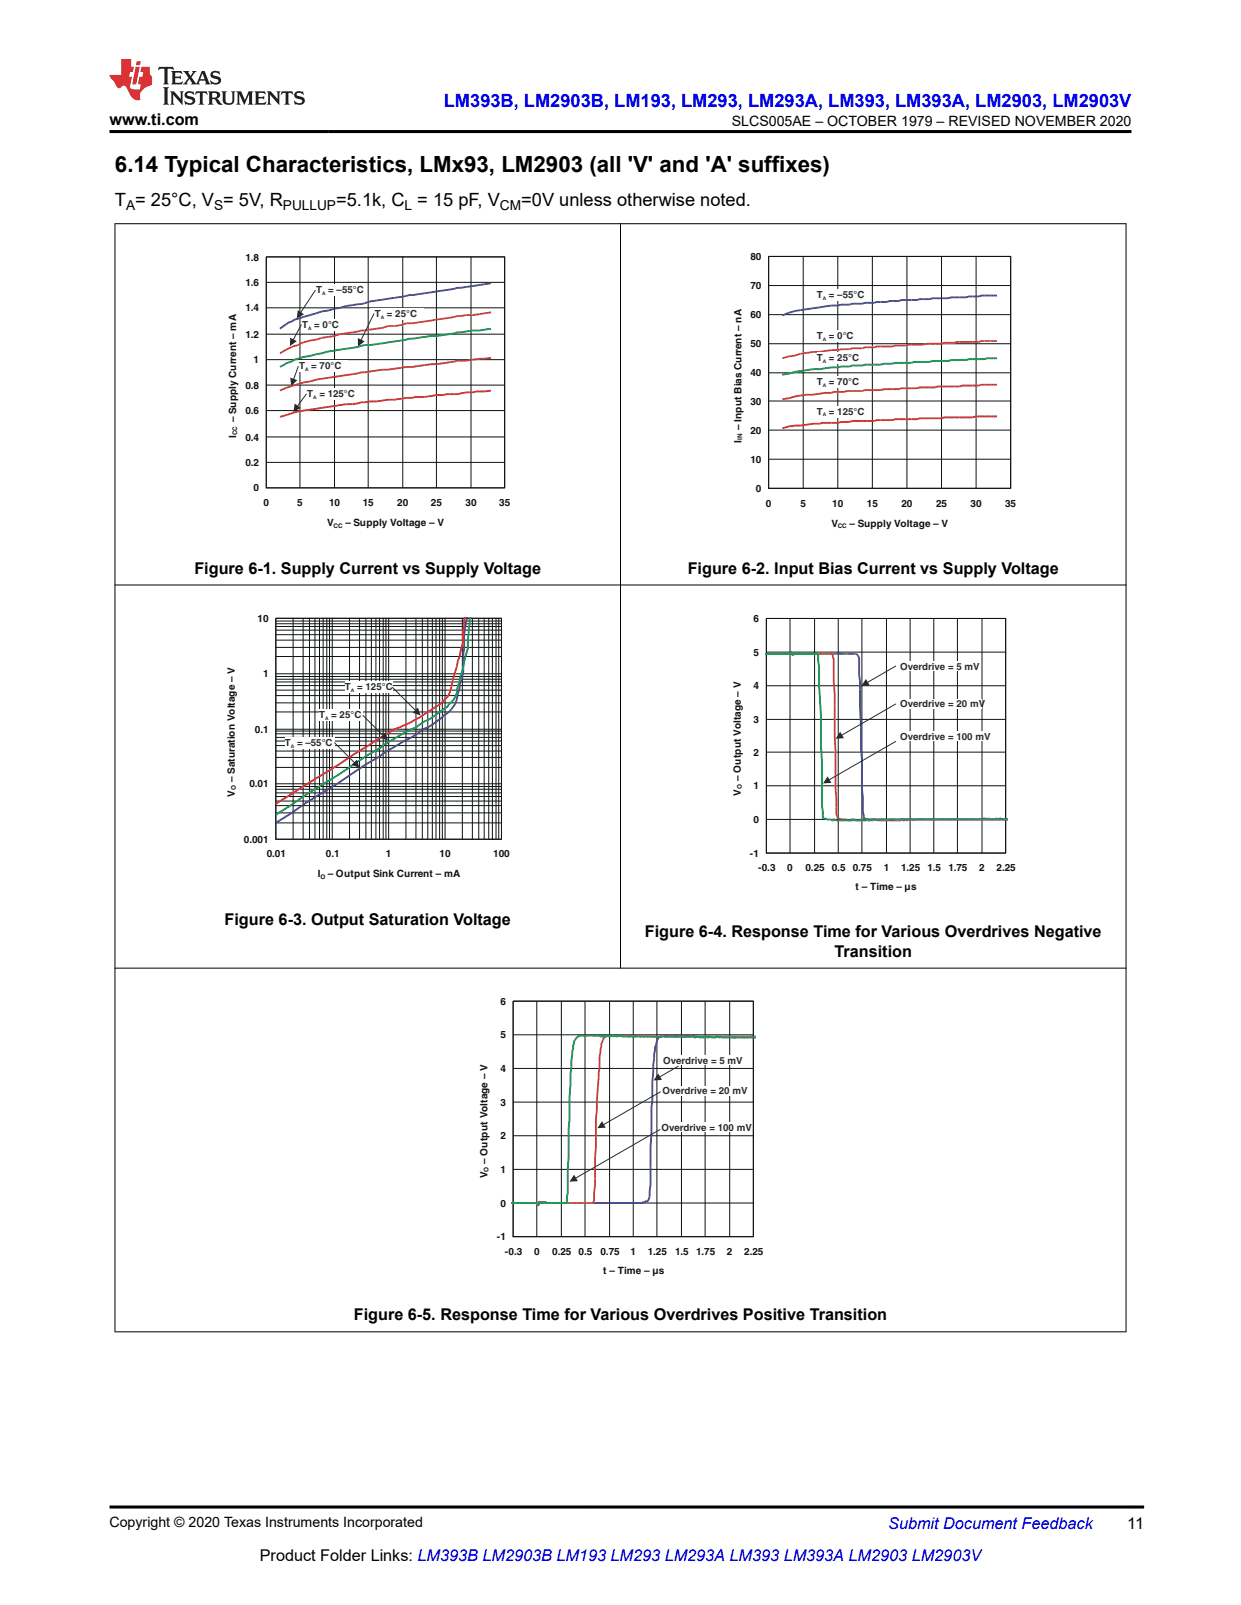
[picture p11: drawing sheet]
<svg xmlns="http://www.w3.org/2000/svg" width="216mm" height="279mm" viewBox="0 0 216 279" stroke-linecap="round" stroke-linejoin="round" font-family="sans-serif">
<g fill="none" stroke="#0d1413" stroke-width=".17">
<path d="M46.3 44.7h41.5v40.2h-41.5zM46.3 58.2h41.5M46.3 53.6h41.5M46.3 49.2h41.5M52.2 44.7v40.2M58.2 44.7v40.2M64.1 44.7v40.2M70.1 44.7v40.2M75.9 44.7v40.2M81.9 44.7v40.2M46.3 76.1h41.5M46.3 71.5h41.5"/>
<path d="M46.3 67h41.5M46.3 62.6h41.5M46.3 80.5h41.5"/>
</g>
<path d="M85.4 49.3l-5.8 .8-1.5 .3-6.9 1-3.7 .6a17.1 17.1 0 0 0-4.7 1h-.5a68.7 68.7 0 0 0-10.4 2.5l-.7 .1-.9 .5-1.6 1.1" fill="none" stroke="#343c96" stroke-width=".32"/>
<path d="M85.4 54.4l-3.1 .5-2.7 .1-7.8 1.3h-1.1a6.5 6.5 0 0 1-3.2 .5l-.9 .3-3.8 .4-3.7 .7-.9 .3-2.2 .3-1 .3a6.6 6.6 0 0 0-3.1 1 8.1 8.1 0 0 0-3.2 1.4" fill="none" stroke="#f15d30" stroke-width=".32"/>
<path d="M85.4 57.2l-2 .3h-1.1l-2.7 .4a19.5 19.5 0 0 1-4.6 .6l-3.8 .5-6.8 1.1h-1a21.2 21.2 0 0 1-5.2 .9l-4.3 1a12.4 12.4 0 0 0-3.6 1.1l-1.6 .8" fill="none" stroke="#00994f" stroke-width=".32"/>
<path d="M85.4 62.3l-4.2 .5a7 7 0 0 0-3.1 .3l-2.2 .3a249.7 249.7 0 0 0-20.9 2.7l-2.2 .5-4.1 1.4" fill="none" stroke="#bc3b36" stroke-width=".32"/>
<path d="M85.4 68l-4.2 .3a8.9 8.9 0 0 1-3.5 .3l-.7 .2h-1.1a12 12 0 0 1-3.6 .3l-.5 .2a226.7 226.7 0 0 0-16.8 1.9 23.6 23.6 0 0 0-6.3 1.4" fill="none" stroke="#ee2b31" stroke-width=".32"/>
<g fill="#fff">
<path d="M54.8 49.6h8.7v1.9h-8.7z" fill-rule="evenodd"/>
<path d="M52.4 55.6h8.7v1.9h-8.7z" fill-rule="evenodd"/>
<path d="M64.3 53.7h9.4v1.9h-9.4z" fill-rule="evenodd"/>
<path d="M51.9 62.8h8.6v1.9h-8.6z" fill-rule="evenodd"/>
<path d="M53.3 67.6h8.6v2h-8.6z" fill-rule="evenodd"/>
</g>
<path d="M53.3 68.6l-1.5 2.1" fill="none" stroke="#2b292a" stroke-width=".17"/>
<path d="M51.3 70.3l1 .7-1.3 .7z" fill="#2b292a"/>
<path d="M52.4 56.5l-1.4 2.6" fill="none" stroke="#2b292a" stroke-width=".17"/>
<path d="M50.5 58.8l1.1 .6-1.2 .8z" fill="#2b292a"/>
<path d="M65 54.6l-2.2 4.6" fill="none" stroke="#2b292a" stroke-width=".17"/>
<path d="M62.3 58.9l1.1 .5-1.1 .9z" fill="#2b292a"/>
<path d="M51.9 63.8l-.8 2.2" fill="none" stroke="#2b292a" stroke-width=".17"/>
<path d="M50.5 65.7l1.2 .5-1 1z" fill="#2b292a"/>
<path d="M54.8 50.6l-2.5 3.8" fill="none" stroke="#2b292a" stroke-width=".17"/>
<path d="M51.8 54l1.1 .7-1.3 .7z" fill="#2b292a"/>
<g fill="#fff">
<path d="M125 41.5h53.8v53.5h-53.8z" fill-rule="evenodd"/>
<path d="M133.7 44.6h42.1v40.4h-42.1z" fill-rule="evenodd"/>
</g>
<g fill="none" stroke="#0d1413" stroke-width=".17">
<path d="M133.7 44.6h42.1v40.4h-42.1zM133.7 59.8h42.1M133.7 54.8h42.1M133.7 49.7h42.1M139.7 44.6v40.4M145.8 44.6v40.4M151.8 44.6v40.4M157.8 44.6v40.4M163.8 44.6v40.4M169.8 44.6v40.4M133.7 79.9h42.1M133.7 74.9h42.1"/>
<path d="M133.7 69.8h42.1M133.7 64.9h42.1"/>
</g>
<path d="M173.5 51.4h-2.7l-.5 .2h-1.8l-.4 .2h-2.1a13.4 13.4 0 0 1-3.8 .1l-.5 .2h-1.7l-.5 .1h-2.7l-.4 .2h-1.6l-.5 .2h-1.7l-.5 .1h-1.6l-.5 .2h-1.7l-.5 .1h-1.4l-3.8 .5a17.1 17.1 0 0 0-6.5 1.4" fill="none" stroke="#343c96" stroke-width=".32"/>
<path d="M173.5 59.4l-7 .1-.5 .2h-1.7l-.5 .1-5.7 .2-.6 .2h-1.8l-.5 .1h-2.6l-.5 .2h-1.6l-.5 .1h-1.7l-.5 .2-3.2 .1-5.3 .7-3.2 .8" fill="none" stroke="#f15d30" stroke-width=".32"/>
<path d="M173.5 62.4l-5 .1-.4 .2h-2.1a13.4 13.4 0 0 1-3.8 .1l-.5 .2h-2.7l-.4 .2h-2.9l-.5 .1h-.9a13.5 13.5 0 0 1-3.8 .2l-.5 .1-3.6 .2-3.8 .5a20.7 20.7 0 0 0-5.4 .8l-1.1 .1" fill="none" stroke="#00994f" stroke-width=".32"/>
<path d="M173.5 67h-2.7l-.5 .1-7.1 .2-.5 .1h-2.7l-.5 .2-5.2 .2a13.4 13.4 0 0 1-3.8 .1l-.5 .2-4.9 .1-.5 .2h-1.1l-2 .3a13.9 13.9 0 0 0-4.3 .6l-1.1 .2" fill="none" stroke="#bc3b36" stroke-width=".32"/>
<path d="M173.5 72.5l-9.2 .2-.5 .1-8.1 .2-.5 .1-6.9 .2-.5 .2h-.9a13.4 13.4 0 0 1-3.8 .1l-.5 .2-4.3 .3-2.2 .5" fill="none" stroke="#ee2b31" stroke-width=".32"/>
<g fill="#fff">
<path d="M142.1 50.4h8.6v2h-8.6z" fill-rule="evenodd"/>
<path d="M142.1 57.6h6.6v1.9h-6.6z" fill-rule="evenodd"/>
<path d="M142.1 61.4h7.6v1.9h-7.6z" fill-rule="evenodd"/>
<path d="M142.1 65.5h7.5v1.9h-7.5z" fill-rule="evenodd"/>
<path d="M142.1 70.7h8.3v1.9h-8.3z" fill-rule="evenodd"/>
<path d="M37.1 104.5h53.8v51.6h-53.8z" fill-rule="evenodd"/>
<path d="M48 107.6h39.2v38.5h-39.2z" fill-rule="evenodd"/>
</g>
<g fill="none" stroke="#0d1413" stroke-width=".17">
<path d="M48 107.6h39.2v38.5h-39.2zM48 119.3h39.2M48 118.7h39.2M48 118.2h39.2M48 117.8h39.2M48 114.3h39.2M48 112.7h39.2M48 111.4h39.2M48 110.5h39.2M48 109.7h39.2M48 109.1h39.2M48 108.6h39.2"/>
<path d="M48 108.1h39.2M48 117.3h39.2M51 107.6v38.5M52.7 107.6v38.5M53.8 107.6v38.5M54.8 107.6v38.5M55.6 107.6v38.5M56.2 107.6v38.5M56.9 107.6v38.5M57.3 107.6v38.5M57.8 107.6v38.5M60.8 107.6v38.5"/>
<path d="M62.6 107.6v38.5M63.7 107.6v38.5M64.6 107.6v38.5M65.4 107.6v38.5M66 107.6v38.5M66.7 107.6v38.5M67.1 107.6v38.5M67.6 107.6v38.5M70.6 107.6v38.5M72.4 107.6v38.5M73.5 107.6v38.5M74.4 107.6v38.5"/>
<path d="M75.2 107.6v38.5M75.8 107.6v38.5M76.5 107.6v38.5M77 107.6v38.5M77.4 107.6v38.5M80.4 107.6v38.5M82.2 107.6v38.5M83.3 107.6v38.5M84.2 107.6v38.5M85 107.6v38.5M85.7 107.6v38.5M86.3 107.6v38.5"/>
<path d="M86.8 107.6v38.5M48 139.4h39.2M48 138.7h39.2M48 138h39.2M48 137.4h39.2M48 136.9h39.2M48 133.6h39.2M48 131.9h39.2M48 130.7h39.2M48 129.8h39.2M48 129h39.2M48 128.4h39.2"/>
<path d="M48 127.7h39.2M48 127.3h39.2M48 123.9h39.2M48 122.4h39.2M48 121.1h39.2M48 120.1h39.2M48 136.4h39.2M48 126.9h39.2M48 143.2h39.2M48 141.5h39.2M48 140.2h39.2"/>
</g>
<path d="M81.4 107.4l-.3 1a14.6 14.6 0 0 0-.3 4.5l-.2 1.1a14.6 14.6 0 0 1-.2 4.1 2.85 2.85 0 0 0-.4 1.7l-.4 1a4.5 4.5 0 0 1-2.5 3.8l-.1 .3a16 16 0 0 1-3.5 2.2l-1.1 .8-4.8 2.7-1.6 1.1-2.2 1.3a134.6 134.6 0 0 1-10.6 6.8l-2.7 1.9-2.5 1.5" fill="none" stroke="#343c96" stroke-width=".32"/>
<path d="M81.9 107.4l-.2 .4-.3 3.5a5.6 5.6 0 0 1-.5 3.1l-.5 2.4-.9 3.3a3.2 3.2 0 0 1-1.4 2.6l-.2 .3-2.7 1.9-1.3 .6-1.5 1.1a35.5 35.5 0 0 0-6.4 3.7l-2.2 1.2a134.5 134.5 0 0 1-10.6 6.8l-2.7 1.9-2.5 1.6" fill="none" stroke="#00994f" stroke-width=".32"/>
<path d="M80.9 107.4l-.1 .6v1.2l-.2 .5a7 7 0 0 1-.5 3.6l-1.9 7.3a4.3 4.3 0 0 1-2.4 2.4 30.3 30.3 0 0 1-7.2 3.9l-20.6 13" fill="none" stroke="#ee2b31" stroke-width=".32"/>
<g fill="#fff">
<path d="M49.6 128.3h8.6v2h-8.6z" fill-rule="evenodd"/>
<path d="M55.5 123.6h7.6v1.9h-7.6z" fill-rule="evenodd"/>
<path d="M60 118.7h8.3v1.9h-8.3z" fill-rule="evenodd"/>
</g>
<path d="M58.2 129.3l3.5 3.5" fill="none" stroke="#2b292a" stroke-width=".17"/>
<path d="M61.2 133.2l.9-.9 .4 1.3z" fill="#2b292a"/>
<path d="M63.1 124.5l3.5 3.5" fill="none" stroke="#2b292a" stroke-width=".17"/>
<path d="M66.1 128.4l.9-.9 .5 1.4z" fill="#2b292a"/>
<path d="M68.3 119.7l4 4" fill="none" stroke="#2b292a" stroke-width=".17"/>
<path d="M71.8 124.1l.9-.9 .5 1.3z" fill="#2b292a"/>
<g fill="#fff">
<path d="M124.9 104.5h54v53.7h-54z" fill-rule="evenodd"/>
<path d="M133.3 107.7h41.7v40.8h-41.7z" fill-rule="evenodd"/>
</g>
<g fill="none" stroke="#0d1413" stroke-width=".17">
<path d="M133.3 107.7h41.7v40.8h-41.7zM133.3 119.4h41.7M133.3 113.5h41.7M137.4 107.7v40.8M141.7 107.7v40.8M145.8 107.7v40.8M149.9 107.7v40.8M154.2 107.7v40.8M158.3 107.7v40.8M162.5 107.7v40.8M166.6 107.7v40.8M170.8 107.7v40.8"/>
<path d="M133.3 136.8h41.7M133.3 130.9h41.7M133.3 125.2h41.7M133.3 142.6h41.7"/>
</g>
<path d="M133.1 113.8h4.3v-.1h.2l.2 .3 .1-.2h11.1l.3 .4 .2 .4v2.9l.1 1.2v4.5l.5 18.2 .2 .9 .1 .2 .3 .1h.8l.2 .2h.3v-.2h.3l.2 .2 .1-.2 .2 .2h4v-.2h.4v.2h.2v-.2l.3 .2h.2v-.2h.9l.2 .2 .1-.2h14.9v-.1l.3 .1h1.1" fill="none" stroke="#343c96" stroke-width=".32"/>
<path d="M133.1 113.8h4.5v-.1h.2l.1 .3 .3-.2h6.7l.1 1v3.8l.2 2v7.3l.2 2.7v6.7l.1 3.3a2.7 2.7 0 0 0 .3 1.9l1 .1 .1 .2h.2v-.2l.3 .2h4.3v-.2l.3 .2v-.2h.3l.2 .2h.1v-.2l.4 .2v-.2l.3 .2h.1v-.2h.5v.2h.2v-.2l.3 .2 .1-.2h1.3v.2l.3-.2h.3v.2l.4-.2h14.4v-.1h.3l.1 .1h.3v-.1l.4 .1h1.1v-.1l.3 .1h1.7" fill="none" stroke="#f15d30" stroke-width=".32"/>
<path d="M133.1 113.8h4.3l.2-.3h.2l.1 .5h.2v-.2h4.2l.2 2.4a67.3 67.3 0 0 0 .3 8.4l.2 15.5 .1 2.2 .2 .2h.3l.2 .1h.8l.1 .2h.3v-.2l.4 .2h2.8v-.2l.3 .2v-.2l.3 .2h1v-.2l.3 .2h.6v-.2h.5v.2l.3-.2h1l.1 .2 .2-.2h22.6" fill="none" stroke="#00994f" stroke-width=".32"/>
<g fill="#fff">
<path d="M155.8 115.1h14.2v1.7h-14.2z" fill-rule="evenodd"/>
<path d="M155.8 121.7h15v1.7h-15z" fill-rule="evenodd"/>
<path d="M155.8 127.3h15.9v1.8h-15.9z" fill-rule="evenodd"/>
</g>
<path d="M155.8 115.9l-4.9 2.9" fill="none" stroke="#2b292a" stroke-width=".17"/>
<path d="M150.7 118.2l.6 1.1-1.5 .1z" fill="#2b292a"/>
<path d="M155.8 122.6l-9.4 5.4" fill="none" stroke="#2b292a" stroke-width=".17"/>
<path d="M146.2 127.4l.6 1.1-1.4 .1z" fill="#2b292a"/>
<path d="M155.8 129.1l-11.5 6.7" fill="none" stroke="#2b292a" stroke-width=".17"/>
<path d="M144 135.2l.6 1.1-1.4 .1z" fill="#2b292a"/>
<g fill="#fff">
<path d="M80.9 171.1h54.1v53.8h-54.1z" fill-rule="evenodd"/>
<path d="M89.3 174.3h41.8v41h-41.8z" fill-rule="evenodd"/>
</g>
<g fill="none" stroke="#0d1413" stroke-width=".17">
<path d="M89.3 174.3h41.8v41h-41.8zM93.4 174.3v41M97.7 174.3v41M101.8 174.3v41M106.1 174.3v41M110.2 174.3v41M114.3 174.3v41M118.6 174.3v41M122.7 174.3v41M126.9 174.3v41M89.3 197.7h41.8M89.3 191.9h41.8"/>
<path d="M89.3 186h41.8M89.3 180.1h41.8M89.3 209.4h41.8M89.3 203.6h41.8"/>
</g>
<path d="M131.5 180.5h-10.4l-.2-.2h-.1v.2l-.3-.2-.4 .2h-.1v-.2h-.8v.2h-.3l-.2-.2h-.5l-.3 .2v-.2h-.1l-.4 .2v-.2h-2.3v.2h-.3l-.2 .1a4.4 4.4 0 0 0-.6 2.2l-.4 2.6-.1 6.1-.2 1.3-.1 13.5-.2 2-.3 .8h-.3v.2h-.5v.1h-17.1l-.1-.1h-.2v.1h-.5l-.3-.1-.2 .4-.1-.3h-4.4" fill="none" stroke="#343c96" stroke-width=".32"/>
<path d="M131.5 180.5l-.1 .1h-.7l-.1-.1h-.5v.1l-.3-.1h-.2v.1h-.3l-.1-.1h-.2v.1l-.3-.1h-.6l-.2 .1h-.3v-.1h-12.1l-.1-.2h-.2v.2h-2v-.2h-.3l-.2 .2-.3-.2h-.2v.2h-.3l-.2-.2h-.1v.2l-.3-.2-.3 .2-.2-.2h-.2v.2h-.1v-.2h-.7l-.3 .2v-.2h-3.9v.2h-.3v.1h-.2a6.6 6.6 0 0 0-.6 2.5l-.2 .8v2.1a112.7 112.7 0 0 0-.6 13.6l-.2 2.1v4.7l-.1 1.1v1.6l-.4 .3h-8.2l-.1-.1h-.2v.1l-.3-.1-.3 .1-.2-.3-.2 .6-.1-.3h-4.4" fill="none" stroke="#f15d30" stroke-width=".32"/>
<path d="M131.5 180.6h-6l-.1-.1h-.2v.1l-.3-.1h-.3v.1h-.8l-.2-.1h-.3v.1h-.3l-.2-.1-.3 .1h-.1v-.1l-.7 .1-.1-.1h-.4l-.3 .1v-.1h-10.4l-.2-.2-.1 .2h-.4l-.1-.2h-.2v.2h-1.2l-.2-.2h-.1v.2l-.2-.2h-.2v.2l-.1-.2h-.2v.2l-.3-.2h-.3v.2l-.2-.2h-.1v.2l-.2-.2h-.1v.2l-.4-.2h-.3l-.1 .2h-.2v-.2h-.3v.2h-.3l-.2-.2h-3.6v.2h-.2l-.6 .7v.4a39.7 39.7 0 0 0-.7 7.2l-.1 2.1v4l-.2 1.5-.1 11.3-.2 1.7h-3.5l-.1-.1h-.3v.1l-.5-.1v.1l-.2-.1-.3 .6-.3-.5h-4.4" fill="none" stroke="#00994f" stroke-width=".32"/>
<g fill="#fff">
<path d="M114.6 183.7h14.1v1.6h-14.1z" fill-rule="evenodd"/>
<path d="M115 189h15v1.8h-15z" fill-rule="evenodd"/>
<path d="M114.9 195.4h15.9v1.7h-15.9z" fill-rule="evenodd"/>
</g>
<path d="M118 185.6l-3.2 1.9" fill="none" stroke="#2b292a" stroke-width=".17"/>
<path d="M114.5 186.9l.7 1.1-1.5 .1z" fill="#2b292a"/>
<path d="M114.9 190.1l-9.9 5.7" fill="none" stroke="#2b292a" stroke-width=".17"/>
<path d="M104.7 195.2l.7 1.1-1.5 .1z" fill="#2b292a"/>
<path d="M114.8 196.6l-14.6 8.5" fill="none" stroke="#2b292a" stroke-width=".17"/>
<path d="M99.9 204.5l.6 1.1-1.4 .1z" fill="#2b292a"/>
<path d="M19.9 38.9h176.1M20 38.9v193M107.9 38.9v129.7M195.9 38.9v193M19.9 101.8h176.1M19.9 168.5h176.1M19.9 231.8h176.1" fill="none" stroke="#000" stroke-width=".17"/>
<path d="M27.7 11.6l-.2 .6a1.04 1.04 0 0 1 1.1-.2v2.3l-.2 .4h1l-.2-.4v-2.2a.65 .65 0 0 1 .9 0l.2 .1-.2-.6zM29.8 12.4l.2 .3v1.6l-.2 .4h1.9l.1-.6a1.17 1.17 0 0 1-1.3 .3v-.8h.6l.4 .2v-.7l-.4 .2h-.6v-.5l.2-.2a1 1 0 0 1 1 .3l-.1-.5zM31.8 12.4l1 1.1-1 1.2h.9l-.2-.2 .4-.8 .5 .8-.2 .2h1.6l-.2-.2 .1-.5h1l.1 .5-.1 .2h.9l-.2-.4-.8-1.9h-.5l-1 2.1-.8-1.1 .9-1h-.8l.2 .2-.5 .6-.3-.6 .1-.2zM35.2 12.8l.4 1h-.8zM36.8 12.5a.65 .65 0 0 0-.2 .7 .65 .65 0 0 0 .6 .5l.7 .1 .1 .3a.79 .79 0 0 1-.7 .4 .79 .79 0 0 1-.7-.5l.1 .7 .2-.1a.93 .93 0 0 0 1.1 0 .93 .93 0 0 0 .4-.9 1.46 1.46 0 0 0-1.2-.6l-.1-.3a1.09 1.09 0 0 1 1.2 .2l-.2-.6-.1 .1-.6-.2zM28.4 15.2l.2 .4v2.2l-.2 .4h1l-.2-.4v-2.2l.2-.4zM29.6 15.9l.2 .4v1.5l-.2 .4h.8l-.3-.4v-1.3l1.7 1.8v-2l.2-.4h-.8l.2 .2 .1 1.1-1.2-1.3zM32.3 16a.65 .65 0 0 0-.2 .8 .65 .65 0 0 0 .7 .4l.6 .2 .1 .2a.79 .79 0 0 1-.7 .4 .79 .79 0 0 1-.7-.5l.1 .7 .2-.1a.93 .93 0 0 0 1.1 .1 .93 .93 0 0 0 .4-1 1.46 1.46 0 0 0-1.2-.5l-.1-.4a1.09 1.09 0 0 1 1.2 .2l-.2-.6-.1 .1-.6-.1zM34.1 15.9l-.1 .6a.63 .63 0 0 1 .7-.3l.1 1.6-.3 .4h1l-.2-.4v-1.6a.81 .81 0 0 1 .8 .3l-.1-.6zM36.2 15.9l.2 .4v1.5l-.2 .4h.9l-.2-.2v-.7h.3a.87 .87 0 0 1 .6 .7 .64 .64 0 0 0 .9 .1l-.2-.1-.5-.7-.3-.1a.61 .61 0 0 0 .6-.6 .61 .61 0 0 0-.5-.7zM36.9 16.2h.2a.47 .47 0 0 1 .5 .1 .47 .47 0 0 1 .1 .5l-.2 .1-.6 .1zM38.5 15.9l.2 .2a2.27 2.27 0 0 0 .4 2 1.04 1.04 0 0 0 1.7-.7v-1.3l.2-.2h-.8l.2 .4v1.1a.6 .6 0 0 1-.6 .6 .6 .6 0 0 1-.6-.6v-1.1l.3-.4zM41.1 15.9l.2 .4v1.5l-.2 .4h.7l-.2-.4v-1.4l.9 1.9 .8-1.9v1.4l-.2 .4h1l-.3-.4v-1.5l.3-.4h-.8l-.7 1.5-.7-1.5zM44.3 15.9l.2 .4v1.5l-.2 .4h1.9l.1-.6a1.17 1.17 0 0 1-1.3 .3v-.8h.6l.4 .2v-.6l-.4 .2h-.6v-.6l.2-.1a1.01 1.01 0 0 1 1 .3l-.1-.6zM46.4 15.9l.3 .4v1.5l-.3 .4h.8l-.2-.4v-1.3l1.6 1.8v-2l.2-.4h-.7l.2 .2v1.1l-1.2-1.3zM49 15.9l-.1 .6a.63 .63 0 0 1 .8-.3v1.6l-.3 .4h1l-.2-.4v-1.6a.81 .81 0 0 1 .9 .3l-.2-.6zM51.4 16a.65 .65 0 0 0-.2 .8 .65 .65 0 0 0 .6 .4l.6 .2 .2 .2a.79 .79 0 0 1-.8 .4 .79 .79 0 0 1-.6-.5l.1 .7 .2-.1a.93 .93 0 0 0 1 .1 .93 .93 0 0 0 .5-1 1.46 1.46 0 0 0-1.3-.5l-.1-.4a1.09 1.09 0 0 1 1.3 .2l-.2-.6-.2 .1-.5-.1z" fill="#231f20"/>
<path d="M21.1 10.3v2.7h-2a2.54 2.54 0 0 0 .9 1.4 .95 .95 0 0 0 .9 .9 .59 .59 0 0 1 .6-.4 .59 .59 0 0 1 .5 .3l.4 .8a1.73 1.73 0 0 0 2 1.4 1.76 1.76 0 0 1 1.1-2.3l1-.3-.1-1.5a1.59 1.59 0 0 1-.4-1.7h-1.4l-.2 .9h.5l-.1 .9h-.5l-.2 .9v.3l.4 .1-.2 .9h-.6a.73 .73 0 0 1-1.1-.7l.3-1.5h-.5l.2-.9h.5l.2-.9h-.5v-1.3zM23.6 11.6l-.6 3.1h.7l.6-3.1zM23.8 10.7l-.1 .6h.7l.1-.6z" fill="#ed1c24"/>
<path d="M19 22.9h177.8M19 262.3h180" fill="none" stroke="#000" stroke-width=".53"/>
<text font-size="3.9" x="20" y="29.9">6.14 Typical Characteristics, LMx93, LM2903 (all 'V' and 'A' suffixes)</text>
<text font-size="3.2" fill="#00f" x="77.2" y="18.7">LM393B, LM2903B, LM193, LM293, LM293A, LM393, LM393A, LM2903, LM2903V</text>
<g font-size="3.2">
<text x="20" y="35.8">T = 25°C, V = 5V, R</text>
<text x="58.5" y="35.8">=5.1k, C = 15 pF, V</text>
<text x="90.7" y="35.8">=0V unless otherwise noted.</text>
</g>
<g font-size="2.8">
<text x="19" y="21.8">www.ti.com</text>
<text x="33.8" y="99.8">Figure 6-1. Supply Current vs Supply Voltage</text>
<text x="119.6" y="99.8">Figure 6-2. Input Bias Current vs Supply Voltage</text>
<text x="39.1" y="161">Figure 6-3. Output Saturation Voltage</text>
<text x="112.2" y="163.1">Figure 6-4. Response Time for Various Overdrives Negative</text>
<text x="145.2" y="166.5">Transition</text>
<text x="61.6" y="229.8">Figure 6-5. Response Time for Various Overdrives Positive Transition</text>
<text x="196.1" y="266.1">11</text>
<text x="45.2" y="271.7">Product Folder Links: LM393B LM2903B LM193 LM293 LM293A LM393 LM393A LM2903 LM2903V</text>
</g>
<text font-size="2.8" fill="#00f" x="154.5" y="266.2">Submit Document Feedback</text>
<g font-size="2.5">
<text x="127.3" y="21.9">SLCS005AE – OCTOBER 1979 – REVISED NOVEMBER 2020</text>
<text x="19" y="265.9">Copyright © 2020 Texas Instruments Incorporated</text>
</g>
<g font-size="2.4">
<text x="21.9" y="36.5">A</text>
<text x="37.2" y="36.5">S</text>
<text x="49.2" y="36.5">PULLUP</text>
<text x="70.4" y="36.5">L</text>
<text x="87" y="36.5">CM</text>
</g>
<g font-size="1.7" fill="#0d1413">
<text x="42.7" y="45.4">1.8</text>
<text x="130.6" y="45.3">80</text>
<text x="42.7" y="49.8">1.6</text>
<text x="130.6" y="50.3">70</text>
<text x="42.7" y="58.8">1.2</text>
<text x="42.7" y="54.2">1.4</text>
<text x="130.6" y="55.4">60</text>
<text x="44.1" y="63.2">1</text>
<text x="130.6" y="65.5">40</text>
<text x="130.6" y="60.5">50</text>
<text x="42.7" y="67.7">0.8</text>
<text x="130.6" y="70.4">30</text>
<text x="41.1" y="76.2" transform="rotate(-90 41.1 76.2)">I</text>
<text x="41.1" y="73.5" transform="rotate(-90 41.1 73.5)">– Supply Current – mA</text>
<text x="42.7" y="76.7">0.4</text>
<text x="42.7" y="72.1">0.6</text>
<text x="129" y="77.1" transform="rotate(-90 129 77.1)">I</text>
<text x="129" y="74.9" transform="rotate(-90 129 74.9)">– Input Bias Current – nA</text>
<text x="130.6" y="75.5">20</text>
<text x="42.7" y="81.1">0.2</text>
<text x="130.6" y="80.6">10</text>
<text x="44.1" y="85.6">0</text>
<text x="45.8" y="88.1">0</text>
<text x="51.7" y="88.1">5</text>
<text x="57.2" y="88.1">10</text>
<text x="63.1" y="88.1">15</text>
<text x="69.1" y="88.1">20</text>
<text x="75" y="88.1">25</text>
<text x="81" y="88.1">30</text>
<text x="86.8" y="88.1">35</text>
<text x="131.5" y="85.6">0</text>
<text x="133.2" y="88.2">0</text>
<text x="139.3" y="88.2">5</text>
<text x="144.8" y="88.2">10</text>
<text x="150.8" y="88.2">15</text>
<text x="156.8" y="88.2">20</text>
<text x="162.8" y="88.2">25</text>
<text x="168.9" y="88.2">30</text>
<text x="174.9" y="88.2">35</text>
<text x="56.9" y="91.6">V</text>
<text x="60.1" y="91.6">– Supply Voltage – V</text>
<text x="144.6" y="91.7">V</text>
<text x="147.8" y="91.7">– Supply Voltage – V</text>
<text x="44.8" y="108.3">10</text>
<text x="131.1" y="108.3">6</text>
<text x="45.8" y="117.9">1</text>
<text x="131.1" y="114.2">5</text>
<text x="131.1" y="125.9">3</text>
<text x="131.1" y="120">4</text>
<text x="44.3" y="127.6">0.1</text>
<text x="131.1" y="131.6">2</text>
<text x="40.9" y="136.1" transform="rotate(-90 40.9 136.1)">– Saturation Voltage – V</text>
<text x="43.4" y="137.1">0.01</text>
<text x="128.9" y="136" transform="rotate(-90 128.9 136)">– Output Voltage – V</text>
<text x="131.1" y="137.4">1</text>
<text x="40.9" y="138.7" transform="rotate(-90 40.9 138.7)">V</text>
<text x="128.9" y="138.5" transform="rotate(-90 128.9 138.5)">V</text>
<text x="131.1" y="143.3">0</text>
<text x="42.4" y="146.7">0.001</text>
<text x="46.4" y="149.3">0.01</text>
<text x="56.7" y="149.3">0.1</text>
<text x="67.1" y="149.3">1</text>
<text x="76.5" y="149.3">10</text>
<text x="85.8" y="149.3">100</text>
<text x="130.5" y="149.1">-1</text>
<text x="55.3" y="152.7">I</text>
<text x="57" y="152.7">– Output Sink Current – mA</text>
<text x="131.9" y="151.7">-0.3</text>
<text x="137" y="151.7">0</text>
<text x="140.1" y="151.7">0.25</text>
<text x="144.7" y="151.7">0.5</text>
<text x="148.4" y="151.7">0.75</text>
<text x="148.8" y="155">t – Time – µs</text>
<text x="153.7" y="151.7">1</text>
<text x="156.8" y="151.7">1.25</text>
<text x="161.3" y="151.7">1.5</text>
<text x="165" y="151.7">1.75</text>
<text x="170.4" y="151.7">2</text>
<text x="173.4" y="151.7">2.25</text>
<text x="87.1" y="174.9">6</text>
<text x="87.1" y="180.8">5</text>
<text x="87.1" y="186.6">4</text>
<text x="87.1" y="192.5">3</text>
<text x="84.8" y="202.6" transform="rotate(-90 84.8 202.6)">– Output Voltage – V</text>
<text x="87.1" y="198.3">2</text>
<text x="84.8" y="205.2" transform="rotate(-90 84.8 205.2)">V</text>
<text x="87.1" y="204.2">1</text>
<text x="86.4" y="215.9">-1</text>
<text x="87.1" y="210.1">0</text>
<text x="87.8" y="218.4">-0.3</text>
<text x="92.9" y="218.4">0</text>
<text x="96.1" y="218.4">0.25</text>
<text x="100.7" y="218.4">0.5</text>
<text x="104.5" y="218.4">0.75</text>
<text x="104.9" y="221.8">t – Time – µs</text>
<text x="109.7" y="218.4">1</text>
<text x="112.7" y="218.4">1.25</text>
<text x="117.4" y="218.4">1.5</text>
<text x="121.1" y="218.4">1.75</text>
<text x="126.5" y="218.4">2</text>
<text x="129.5" y="218.4">2.25</text>
</g>
<g font-size="1.7" fill="#2b292a">
<text x="55" y="51.1">T = –55°C</text>
<text x="142.1" y="51.9">T = –55°C</text>
<text x="52.6" y="57.1">T = 0°C</text>
<text x="65.2" y="55.1">T = 25°C</text>
<text x="142.1" y="59.1">T = 0°C</text>
<text x="52" y="64.3">T = 70°C</text>
<text x="142.1" y="62.9">T = 25°C</text>
<text x="53.4" y="69.1">T = 125°C</text>
<text x="142.1" y="67">T = 70°C</text>
<text x="142.1" y="72.2">T = 125°C</text>
<text x="156.6" y="116.6">Overdrive = 5 mV</text>
<text x="55.5" y="125.1">T = 25°C</text>
<text x="60" y="120.2">T = 125°C</text>
<text x="156.6" y="123.1">Overdrive = 20 mV</text>
<text x="49.6" y="129.8">T = –55°C</text>
<text x="156.6" y="128.9">Overdrive = 100 mV</text>
<text x="115.4" y="185.2">Overdrive = 5 mV</text>
<text x="115.3" y="190.5">Overdrive = 20 mV</text>
<text x="115.1" y="196.9">Overdrive = 100 mV</text>
</g>
<g font-size="1.1" fill="#0d1413">
<text x="41.3" y="75.7" transform="rotate(-90 41.3 75.7)">CC</text>
<text x="129.1" y="76.6" transform="rotate(-90 129.1 76.6)">IN</text>
<text x="58" y="91.9">CC</text>
<text x="145.8" y="92">CC</text>
<text x="41" y="137.6" transform="rotate(-90 41 137.6)">O</text>
<text x="129.1" y="137.4" transform="rotate(-90 129.1 137.4)">O</text>
<text x="55.7" y="153.1">O</text>
<text x="85" y="204" transform="rotate(-90 85 204)">O</text>
</g>
<g font-size=".8" fill="#2b292a">
<text x="56" y="51.4">A</text>
<text x="143.1" y="52.3">A</text>
<text x="53.6" y="57.4">A</text>
<text x="66.2" y="55.5">A</text>
<text x="143.1" y="59.4">A</text>
<text x="53.1" y="64.6">A</text>
<text x="143.1" y="63.2">A</text>
<text x="54.5" y="69.4">A</text>
<text x="143.1" y="67.3">A</text>
<text x="143.1" y="72.5">A</text>
<text x="56.5" y="125.4">A</text>
<text x="61.1" y="120.5">A</text>
<text x="50.6" y="130.2">A</text>
</g>
</svg>
